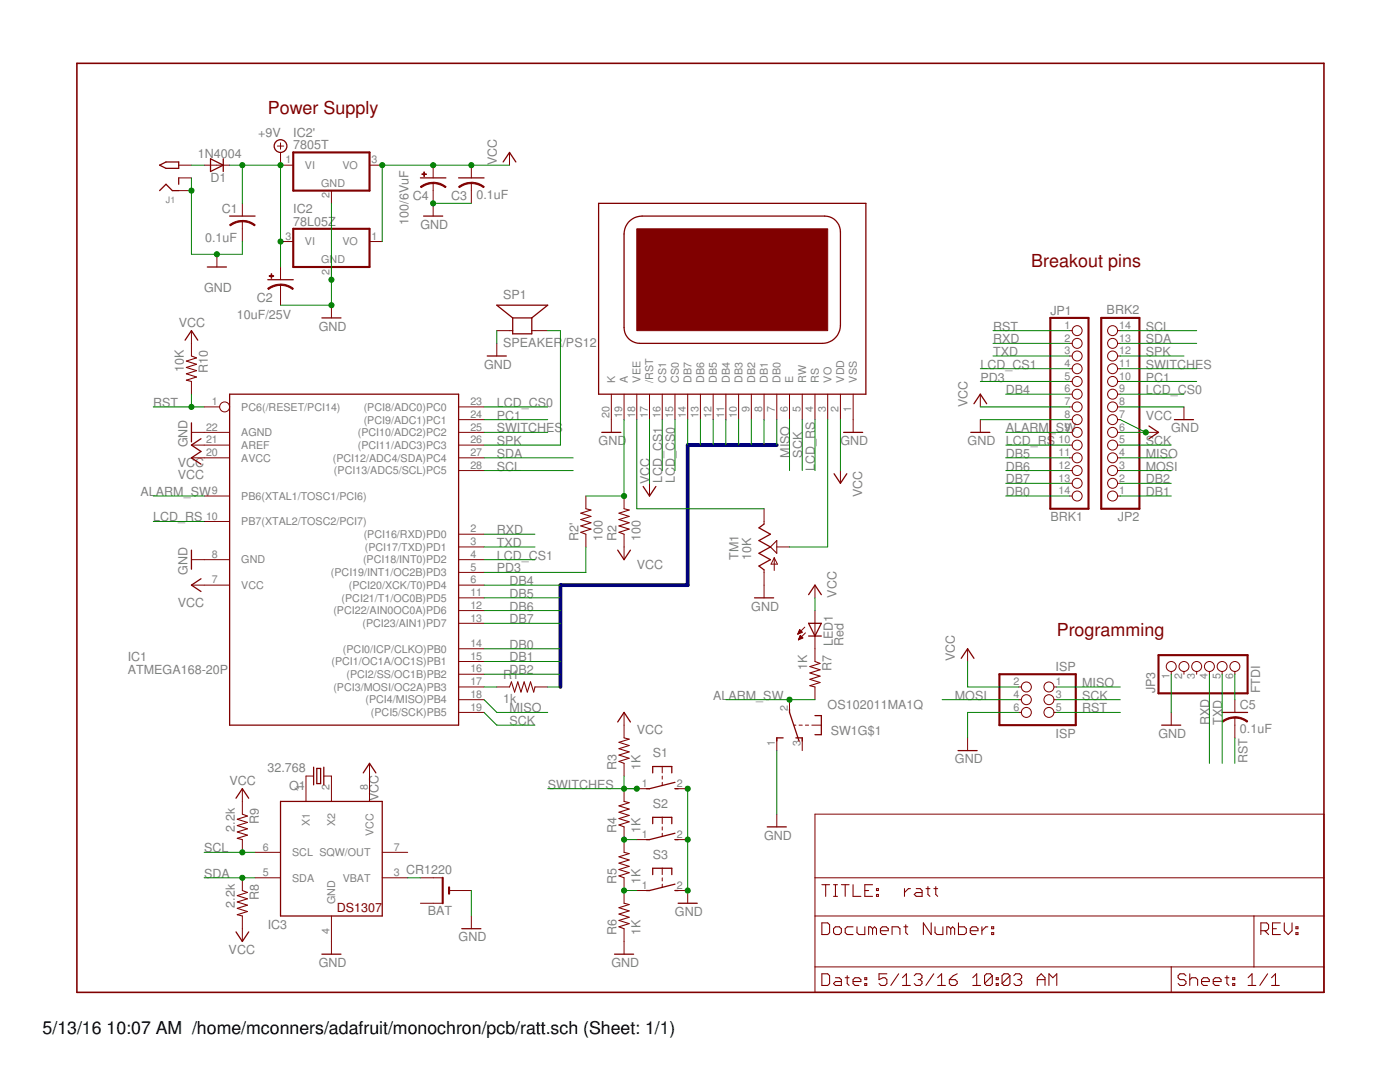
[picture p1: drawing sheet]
<svg xmlns="http://www.w3.org/2000/svg" width="279mm" height="216mm" viewBox="0 0 279 216" stroke-linecap="round" stroke-linejoin="round" font-family="sans-serif">
<g fill="none" stroke="#800000" stroke-width=".25">
<path d="M31.9 33l1.2-.7h2.6v1.3h-2.6zM31.9 38l1.2-1.2 1.3 1.2h1.3M35.7 35.5v1.3M42 31.7l2.6 1.3-2.6 1.2zM44.6 31.7v2.5M83.9 35.5h5.1M91.5 35.5h5.1M100.4 32.3l1.3-1.9 1.3 1.9M41.4 53.3h3.8M45.8 43.1h5.1M53.4 55.8h5.1M84.5 43.1h3.8"/>
<path d="M119.5 40.6h53.3v38.1h-53.3zM125.4 44.3l.4-.3a3.5 3.5 0 0 1 2.3-.9h36.5a3.1 3.1 0 0 1 3.1 3.1v18.7a3.6 3.6 0 0 1-3.6 3.6h-36.4a3.1 3.1 0 0 1-3.2-3.1v-18.7l.4-1.5zM36.9 67.9l1.3-1.9 1.3 1.9M45.8 78.7h45.7v66h-45.7zM64.2 63.4h3.9M97.2 71h3.8M102.3 63.4h3.8M102.3 63.4v3.2h3.8v-3.2M102.3 63.4l-3.2-2.5h10.2l-3.2 2.5M38.2 84.4v3.8M40.1 87.5l-1.9 1.3 1.9 1.3-1.9 1.3 1.9 1.2M120.1 86.3h3.8"/>
<path d="M128.4 97.1l1.2 1.9 1.3-1.9M166.5 94.5l1.2 1.9 1.3-1.9M168.4 86.3h3.8M193.7 86.3h3.8M194.4 80.6l1.2-1.9 1.3 1.9M229.3 85l1.9 1.3-1.9 1.2M234.4 83.7h3.8M38.2 109.8v3.8M40.1 115.5l-1.9 1.3 1.9 1.2M123.3 109.8l1.2 1.9 1.3-1.9M150.6 119.3h3.8M152.5 104.6l-1 .7 2.3 1.3-2.3 1.3 2.3 1.2-2.3 1.3 2.3 1.3-2.3 1.2 1 .8"/>
<path d="M161.4 118.7l1.2-1.9 1.3 1.9M161.4 124.4h2.5l-1.3 2.5zM161.4 126.9h2.5M191.8 131.4l1.3-1.9 1.3 1.9M47.1 159.3l1.3-1.9 1.2 1.9M56 159.9h20.3v22.9h-20.3zM62.6 153.1v3.5M63.2 153.3h.8v3.1h-.8zM64.6 153.1v3.5M72.5 154.2l1.2-1.9 1.3 1.9M123.3 144.1l1.2-1.9 1.3 1.9M130.3 154.2v-1.2h3.8v1.2"/>
<path d="M134.7 156.1l-5.1 1.3h-.6M134.7 157.4h.6M156.3 147.2h-1.3v.7M157.6 141.5v.7l1.9 5.7M158.8 147.2h1.3v.7M162.6 142.8h1.3v3.8h-1.3M191.2 149.8h3.8M231.8 144.7h3.8M243.9 142.2h5.1M130.3 164.4v-1.3h3.8v1.3M130.3 174.5v-1.3h3.8v1.3M134.7 166.3l-5.1 1.2h-.6"/>
<path d="M134.7 167.5h.6M134.7 176.4l-5.1 1.3h-.6M134.7 177.7h.6M153.1 165h3.8M47.1 185.9l1.3 2 1.2-2M64.2 190.4h3.9M92.2 185.3h3.8M122.6 190.4h3.8M135.3 180.2h3.8"/>
<circle cx="56" cy="29.1" r="1.27"/>
</g>
<g fill="none" stroke="#800000" stroke-width=".2">
<path d="M35.7 33h2.5M35.7 38h2.5M35.7 35.5h2.5M40.7 33h5.1M55.4 29.1h1.2M56 30.4v2.6h2.5M56 28.5v1.3M66.1 38v2.6M73.7 33h2.6M86.4 33v2.5M86.4 36.5v6.6M94.1 33v2.5"/>
<path d="M94.1 36.5v4.1M101.7 30.4v2.6M43.3 50.7v2.6M48.4 40.6v2.5M48.4 44.1v4.1M56 53.3v2.5M56 56.8v4.1M56 48.2h2.5M66.1 53.3v2.5M73.7 48.2h2.6M38.2 66v5M38.2 76.1v2.6"/>
<path d="M66.1 60.9v2.5M99.1 66h3.2M99.1 68.5v2.5M106.1 66h3.2M122 78.7v7.6M124.5 78.7v5M127.1 78.7v5M129.6 78.7v5M132.2 78.7v5M134.7 78.7v5M137.2 78.7v5M139.8 78.7v5"/>
<path d="M142.3 78.7v5M144.9 78.7v5M147.4 78.7v5M149.9 78.7v5M152.5 78.7v5M155 78.7v5M157.6 78.7v5M160.1 78.7v5M162.6 78.7v5M165.2 78.7v5M167.7 78.7v5M170.3 78.7v7.6"/>
<path d="M195.6 78.7v2.5M213.4 66h.6M213.4 68.5h.6M213.4 71h.6M213.4 73.6h.6M213.4 76.1h.6M213.4 78.7h.6M223 66h.6M223 68.5h.6M223 71h.6M223 73.6h.6M223 76.1h.6"/>
<path d="M223 78.7h.6M38.2 86.3h7.6M38.2 88.8h7.6M38.2 91.4h7.6M40.7 99h5.1M40.7 81.2h3.1M91.5 86.3h5.1M91.5 88.8h5.1M91.5 91.4h5.1M91.5 93.9h5.1M91.5 83.7h5.1M91.5 81.2h5.1"/>
<path d="M116.9 99v2.5M124.5 99v2.5M129.6 96.4v2.6M167.7 93.9v2.5M195.6 83.7v2.6M213.4 99h.6M213.4 86.3h.6M213.4 88.8h.6M213.4 91.4h.6M213.4 93.9h.6M213.4 83.7h.6M213.4 81.2h.6"/>
<path d="M213.4 96.4h.6M223 99h.6M223 86.3h.6M223 88.8h.6M223 91.4h.6M223 93.9h.6M223 83.7h.6M223 81.2h.6M223 96.4h.6M228.7 86.3h2.5M236.3 81.2v2.5M38.2 111.7h7.6"/>
<path d="M38.2 116.8h7.6M40.7 104.1h5.1M91.5 111.7h5.1M91.5 116.8h5.1M91.5 119.3h5.1M91.5 114.2h5.1M91.5 109.1h5.1M91.5 106.6h5.1M116.9 106.6v2.5M124.5 106.6v5.1M152.5 101.5v3.1M152.5 113.7v5.6"/>
<path d="M154.5 111.3v2.5M154.5 111.3l.7 1.3h-1.3zM155 109.1h2.6M162.6 116.8v2.5M91.5 137.1h5.1M91.5 139.6h5.1M91.5 134.5h5.1M91.5 132h5.1M91.5 129.5h5.1M91.5 124.4h5.1M91.5 121.8h5.1M99.1 137.1h2.6"/>
<path d="M106.8 137.1h2.5M157.6 139.6v2.6M159.2 126.5h.1M159.3 126.4h.3M159.3 126.3h.6M159.4 126.1h.7M159.4 127.6h.2M159.4 126h.6M159.4 127.4h.5M159.5 125.9h.3M159.5 127.3h.6M159.5 125.8h.2"/>
<path d="M159.5 127.2h.6M159.6 127.1h.4M159.6 125.6l-.4 .9M159.6 125.6l.5 .6M159.6 125.6h.1M159.6 127h.3M159.7 126.9h.1M159.7 126.8l.5 .5-.9 .4zM160.1 126.2l-.9 .3M160.6 125.1l-1.4 1.4M160.7 126.3l-1.4 1.4M162.6 121.8v10.2"/>
<path d="M162.6 137.1v2.5M193.1 129.5v2.5M203.3 137.1h.5M203.3 139.6h.5M210.3 137.1h.6M210.3 139.6h.6M233.7 134v.5M236.3 134v.5M238.8 134v.5M241.4 134v.5M243.9 134v.5M246.4 134v.5"/>
<path d="M246.4 139.6v2.6M48.4 157.4v5.1M62.6 154.9h-1.5v5M64.6 154.9h1.5v5M73.7 152.3v7.6M91.5 142.2h5.1M124.5 142.2v5M124.5 152.3v2.6M124.5 157.4v2.5M127.1 157.4h2.5M132.2 153v1.2M132.2 154.9v.6"/>
<path d="M132.2 156.1v.6M134.7 157.4h2.5M155 147.2v2.6M158.5 144.7h.3M159.5 144.7h.6M160.1 147.2v2.6M160.7 144.7h.7M162 144.7h1.9M193.1 147.2v2.6M203.3 142.2h.5M210.3 142.2h.6M233.7 142.2v2.5"/>
<path d="M246.4 143.2v4M48.4 167.5v2.6M48.4 175.2v2.5M50.9 170.1h5.1M50.9 175.2h5.1M76.3 170.1h5.1M76.3 175.2h5.1M83.9 175.2h4.4M89.6 177.7h4.5M124.5 165v5.1M124.5 175.2v5M127.1 167.5h2.5"/>
<path d="M127.1 177.7h2.5M132.2 163.1v1.3M132.2 165v.6M132.2 166.3v.6M132.2 173.2v1.3M132.2 175.2v.6M132.2 176.4v.7M134.7 167.5h2.5M134.7 177.7h2.5v2.5M155 162.5v2.5M162.6 162.5h101.6v35.5h-101.6zM162.6 175.2h101.6"/>
<path d="M48.4 182.8v5.1M66.1 182.8v7.6M83.9 180.2h4.4M94.1 182.8v2.5M124.5 185.3v5.1M162.6 182.8h101.6M162.6 192.9h101.6M233.7 192.9v5.1M250.3 182.8v10.1"/>
<circle cx="215" cy="71" r=".99"/>
<circle cx="215" cy="73.6" r=".99"/>
<circle cx="215" cy="76.1" r=".99"/>
<circle cx="215" cy="66" r=".99"/>
<circle cx="215" cy="68.5" r=".99"/>
<circle cx="215" cy="78.7" r=".99"/>
<circle cx="222" cy="76.1" r=".99"/>
<circle cx="222" cy="68.5" r=".99"/>
<circle cx="222" cy="66" r=".99"/>
<circle cx="222" cy="78.7" r=".99"/>
<circle cx="222" cy="73.6" r=".99"/>
<circle cx="222" cy="71" r=".99"/>
<circle cx="44.8" cy="81.2" r=".99"/>
<circle cx="215" cy="88.8" r=".99"/>
<circle cx="215" cy="91.4" r=".99"/>
<circle cx="215" cy="93.9" r=".99"/>
<circle cx="215" cy="96.4" r=".99"/>
<circle cx="215" cy="99" r=".99"/>
<circle cx="215" cy="86.3" r=".99"/>
<circle cx="215" cy="81.2" r=".99"/>
<circle cx="215" cy="83.7" r=".99"/>
<circle cx="222" cy="99" r=".99"/>
<circle cx="222" cy="96.4" r=".99"/>
<circle cx="222" cy="93.9" r=".99"/>
<circle cx="222" cy="91.4" r=".99"/>
<circle cx="222" cy="88.8" r=".99"/>
<circle cx="222" cy="86.3" r=".99"/>
<circle cx="222" cy="81.2" r=".99"/>
<circle cx="222" cy="83.7" r=".99"/>
<circle cx="204.8" cy="139.6" r=".99"/>
<circle cx="204.8" cy="137.1" r=".99"/>
<circle cx="209.3" cy="137.1" r=".99"/>
<circle cx="209.3" cy="139.6" r=".99"/>
<circle cx="233.7" cy="133" r=".99"/>
<circle cx="236.3" cy="133" r=".99"/>
<circle cx="238.8" cy="133" r=".99"/>
<circle cx="241.4" cy="133" r=".99"/>
<circle cx="243.9" cy="133" r=".99"/>
<circle cx="246.4" cy="133" r=".99"/>
<circle cx="204.8" cy="142.2" r=".99"/>
<circle cx="209.3" cy="142.2" r=".99"/>
</g>
<g fill="#800000" stroke="#800000" stroke-width=".2">
<path d="M56 56.7l1.3 .2 1.2 .7-.1 .2-1.4-.7-1-.2z" fill-rule="evenodd"/>
<path d="M53.4 57.6l1.2-.7 1.4-.2v.3l-1 .1-1.4 .7z" fill-rule="evenodd"/>
<path d="M86.4 36.4h.3a3.9 3.9 0 0 1 2.3 .9l-.1 .1-1.4-.6-1.1-.2z" fill-rule="evenodd"/>
<path d="M83.9 37.3l1.2-.7 1.3-.2v.2l-1 .2-1.3 .6z" fill-rule="evenodd"/>
<path d="M94.1 36.4h.2a3.9 3.9 0 0 1 2.3 .9l-.1 .1-1.4-.6-1-.2z" fill-rule="evenodd"/>
<path d="M91.5 37.3l1.2-.7 1.4-.2v.2l-1.1 .2-1.3 .6z" fill-rule="evenodd"/>
<path d="M48.4 44h.2a3.9 3.9 0 0 1 2.3 .9l-.1 .2-1.4-.7-1-.2z" fill-rule="evenodd"/>
<path d="M45.8 44.9l1.2-.7 1.4-.2v.3l-1.1 .1-1.3 .7z" fill-rule="evenodd"/>
<path d="M246.4 143l.9 .1 1 .3 .7 .5-.1 .2a3.8 3.8 0 0 0-2.5-.8z" fill-rule="evenodd"/>
<path d="M243.9 143.9l1.2-.6 1.3-.3v.3l-1 .1-1.3 .7z" fill-rule="evenodd"/>
</g>
<g fill="#800000" stroke="#800000" stroke-width=".2">
<path d="M53.7 55h.9v.1h-.9z"/>
<path d="M54.1 54.6h.1v.9h-.1z"/>
<path d="M84.2 34.7h.9v.1h-.9z"/>
<path d="M84.6 34.3h.1v.9h-.1z"/>
<path d="M127.1 45.7h38.1v20.3h-38.1z"/>
</g>
<path d="M58.5 30.4h15.2v7.6h-15.2zM58.5 45.7h15.2v7.6h-15.2zM209.6 63.4h7.6v38.1h-7.6zM219.8 63.4h7.6v38.1h-7.6zM199.5 134.5h15.2v10.2h-15.2zM231.2 130.7h17.8v7.6h-17.8zM88.3 175.2v5M89.6 177.1v1.2" fill="none" stroke="#800000" stroke-width=".42"/>
<g fill="none" stroke="#800000" stroke-width=".21">
<path d="M38.2 71l1 .4-2 .7 2 .6-2 .6 2 .7-2 .6 2 .6-2 .7 1 .2M116.9 101.5l1 .3-2 .6 2 .6-2 .7 2 .6-2 .6 2 .7-2 .6 1 .4M124.5 101.5l1.1 .3-2.1 .6 2.1 .6-2.1 .7 2.1 .6-2.1 .6 2.1 .7-2.1 .6 1 .4M153.8 109.1l1.2-1.2v2.5zM101.7 137.1l.4-1 .6 2 .6-2 .7 2 .6-2 .6 2 .7-2 .6 2 .3-1M162.6 132l1.1 .4-2.1 .6 2.1 .6-2.1 .7 2.1 .6-2.1 .7 2.1 .6-2.1 .6 1 .3M124.5 159.9l1.1 .3-2.1 .6 2.1 .6-2.1 .7 2.1 .6-2.1 .6 2.1 .7-2.1 .6 1 .4M124.5 147.2l1.1 .3-2.1 .6 2.1 .7-2.1 .6 2.1 .6-2.1 .7 2.1 .6-2.1 .6 1 .4M48.4 162.5l1 .3-2.1 .7 2.1 .6-2.1 .6 2.1 .7-2.1 .6 2.1 .6-2.1 .7 1.1 .2M48.4 177.7l1 .4-2.1 .6 2.1 .6-2.1 .7 2.1 .6-2.1 .7 2.1 .6-2.1 .6 1.1 .3M124.5 170.1l1.1 .2-2.1 .7 2.1 .6-2.1 .6 2.1 .7-2.1 .6 2.1 .6-2.1 .7 1 .4M164 176.5h1.6"/>
<path d="M164.8 176.5v2.4M166.3 176.5h.8M166.3 178.9h.8M166.7 176.5v2.4M167.9 176.5h1.6M168.7 176.5v2.4M170.2 176.5v2.4h1.6M172.6 177.7h.8M174.1 176.5h-1.5v2.4h1.5M174.9 178.5h.4v.4h-.4zM174.9 177.3h.4v.4h-.4zM180.5 177.3v1.6"/>
<path d="M181.7 177.3h-.4l-.8 .8M182.9 177.3h.7l.4 .4v1.2h-1.1l-.4-.4 .4-.4h1.1M184.8 177.3h.8M185.2 176.9v1.6l.4 .4M186.4 177.3h.7M186.8 176.9v1.6l.3 .4M124.5 180.2l1.1 .3-2.1 .6 2.1 .7-2.1 .6 2.1 .6-2.1 .7 2.1 .6-2.1 .6 1 .4M164 184.1h1.2l.4 .4v1.6l-.4 .4h-1.2zM164 194.3h1.2l.4 .4v1.6l-.4 .3h-1.2zM166.3 185.3l.4-.4h.8l.4 .4v.8l-.4 .4h-.8l-.4-.4zM166.7 195.1h.8l.4 .4v1.1h-1.2l-.4-.3 .4-.4h1.2M168.7 195.1h.8"/>
<path d="M169.1 194.7v1.6l.4 .3M170.2 195.9h1.6v-.4l-.4-.4h-.8l-.4 .4v.8l.4 .3h.8M170.2 184.9h-1.1l-.4 .4v.8l.4 .4h1.1M171 184.9v1.2l.4 .4h1.2v-1.6M172.6 196.3h.4v.3h-.4zM172.6 195.1h.4v.4h-.4zM174.1 185.3l-.3-.4h-.4v1.6M174.1 185.3l.4-.4 .4 .4v1.2M174.1 185.3v1.2M175.7 185.7h1.6v-.4l-.4-.4h-.8l-.4 .4v.8l.4 .4h.8M177 194.3h-1.6v1.2l.8-.4h.4l.4 .4v.8l-.4 .3h-.8l-.4-.3M178 186.5v-1.6h1.2l.4 .4v1.2"/>
<path d="M179.3 194.3l-1.5 2.3M180.1 196.6h1.6M180.1 195.1l.8-.8v2.3M180.4 184.9h.8M180.8 184.5v1.6l.4 .4M182.5 194.7l.3-.4h.8l.4 .4v.4l-.4 .4M183.2 195.5h.4M183.6 195.5l.4 .4v.4l-.4 .3h-.8l-.3-.3M185.8 184.1v2.4l-1.5-2.4v2.4M186.4 194.3l-1.6 2.3M186.6 184.9v1.2l.4 .4h1.2v-1.6M187.1 196.6h1.6"/>
<path d="M187.1 195.1l.8-.8v2.3M189.5 195.5h1.1l.4 .4v.4l-.4 .3h-.7l-.4-.3zM189.7 185.3l-.4-.4h-.3v1.6M189.7 185.3v1.2M189.7 185.3l.4-.4 .4 .4v1.2M191 194.3l-.8 .4-.7 .8M191.3 184.1v2.4h1.2l.3-.4v-.8l-.3-.4h-1.2M193.6 185.7h1.6v-.4l-.4-.4h-.8l-.4 .4v.8l.4 .4h.8M194.1 196.6h1.6M194.1 195.1l.8-.8v2.3M196 184.9v1.6M197.1 184.9h-.4l-.7 .8"/>
<path d="M197.9 186.1h.4v.4h-.4zM197.9 184.9h.4v.4h-.4zM198 194.7v1.6l-.3 .3h-.8l-.4-.3M198 194.7l-.3-.4h-.8l-.4 .4v1.6M198 194.7l-1.5 1.6M198.8 196.3h.4v.3h-.4zM198.8 195.1h.4v.4h-.4zM201.5 194.7v1.6l-.3 .3h-.8l-.4-.3M201.5 194.7l-.3-.4h-.8l-.4 .4v1.6M201.5 194.7l-1.5 1.6M202.3 194.7l.4-.4h.8l.4 .4v.4l-.4 .4M203.1 195.5h.4"/>
<path d="M203.5 195.5l.4 .4v.4l-.4 .3h-.8l-.4-.3M207 195.5h1.6M207 196.6v-1.5l.8-.8 .8 .8v1.5M209.3 196.6v-2.3l.8 .8 .8-.8v2.3M236.7 194.7l-.4-.4h-.8l-.4 .4v.4l.4 .4h.8l.4 .4v.4l-.4 .3h-.8l-.4-.3M237.4 195.5l.4-.4h.8l.4 .4v1.1M237.4 194.3v2.3M239.8 195.9h1.5v-.4l-.3-.4h-.8l-.4 .4v.8l.4 .3h.8M242.1 195.9h1.6v-.4l-.4-.4h-.8l-.4 .4v.8l.4 .3h.8M244.5 195.1h.8M244.9 194.7v1.6l.4 .3M246 196.3h.4v.3h-.4z"/>
<path d="M246 195.1h.4v.4h-.4zM249.1 196.6h1.5M249.1 195.1l.8-.8v2.3M251.6 185.7h1.2l.4-.4v-.8l-.4-.4h-1.2v2.4M252.4 185.7l.8 .8M253 194.3l-1.6 2.3M253.8 196.6h1.5M253.8 195.1l.8-.8v2.3M254 185.3h.7M255.5 184.1h-1.5v2.4h1.5M256.3 184.1v1.6l.8 .8 .8-.8v-1.6M258.6 186.1h.4v.4h-.4z"/>
<path d="M258.6 184.9h.4v.4h-.4z"/>
</g>
<path d="M15.3 12.6h248.9v185.4h-248.9z" fill="none" stroke="#800000" stroke-width=".32"/>
<path d="M155 88.8h-17.8v28h-25.4v20.3" fill="none" stroke="#000080" stroke-width=".76"/>
<g fill="none" stroke="#008000" stroke-width=".2">
<path d="M38.2 35.5v15.2h10.2v-2.5M38.2 33h2.5M45.8 33h10.2v20.3M48.4 33v7.6M101.7 33h-25.4v15.2M66.1 40.6v20.3h-10.1M86.4 40.6h7.7M38.2 78.7v2.5M99.1 66v2.5M109.3 66h2.5v22.8h-15.2M195.6 73.6h17.8M195.6 76.1h17.8"/>
<path d="M198.2 66h15.2M198.2 68.5h15.2M198.2 71h15.2M200.7 78.7h12.7M223.6 66h15.2M223.6 78.7h12.7M223.6 73.6h15.2M223.6 68.5h15.2M223.6 71h12.7M223.6 76.1h15.2M30.6 81.2h10.1M30.6 99h10.1"/>
<path d="M96.6 83.7h12.7M96.6 81.2h12.7M96.6 93.9h17.8M96.6 91.4h17.8M96.6 86.3h12.7M124.5 83.7v15.3h-7.6M127.1 83.7v17.8h25.4M129.6 83.7v12.7M132.2 83.7v10.2M134.7 83.7v10.2M137.2 83.7v5.1M139.8 83.7v5.1"/>
<path d="M142.3 83.7v5.1M144.9 83.7v5.1M147.4 83.7v5.1M149.9 83.7v5.1M152.5 83.7v5.1M155 83.7v5.1M157.6 83.7v10.2M160.1 83.7v10.2M162.6 83.7v10.2M165.2 83.7v25.4h-7.6M167.7 83.7v10.2M195.6 83.7h17.8"/>
<path d="M195.6 81.2h17.8M200.7 93.9h12.7M200.7 91.4h12.7M200.7 88.8h12.7M200.7 86.3h12.7M200.7 99h12.7M200.7 96.4h12.7M223.6 81.2h12.7M223.6 93.9h10.1M223.6 91.4h10.1M223.6 88.8h10.1M223.6 83.7l5.1 2.6h-5.1"/>
<path d="M223.6 99h10.1M223.6 96.4h10.1M30.6 104.1h10.1M96.6 116.8h15.2M96.6 119.3h15.2M96.6 111.7h10.2M96.6 109.1h10.2M96.6 106.6h10.2M116.9 109.1v5.1h-20.3M162.6 119.3v2.5M96.6 139.6l2.5 2.6h10.2M96.6 137.1h2.5"/>
<path d="M96.6 129.5h15.2M96.6 132h15.2M96.6 134.5h15.2M96.6 121.8h15.2M96.6 124.4h15.2M109.3 137.1h2.5M144.9 139.6h17.7M188 139.6h15.3M193.1 132v5.1h10.2M210.9 139.6h12.7M210.9 137.1h12.7M233.7 134.5v7.7"/>
<path d="M241.4 134.5v17.8M243.9 134.5v17.8M246.4 134.5v5.1M96.6 142.2l2.5 2.5h7.7M109.3 157.4h17.8M124.5 154.9v2.5M137.2 157.4v20.3M155 149.8v12.7M203.3 142.2h-10.2v5M210.9 142.2h12.7M246.4 147.2v5.1M40.7 175.2h10.2"/>
<path d="M40.7 170.1h10.2M81.4 175.2h2.5M94.1 177.7v5.1M124.5 167.5h2.6M124.5 177.7h2.6"/>
</g>
<g fill="#008000" stroke="#008000" stroke-width=".2">
<circle cx="86.4" cy="40.6" r=".51"/>
<circle cx="66.1" cy="60.9" r=".51"/>
<circle cx="66.1" cy="55.8" r=".51"/>
<circle cx="43.3" cy="50.7" r=".51"/>
<circle cx="38.2" cy="38" r=".51"/>
<circle cx="137.2" cy="167.5" r=".51"/>
<circle cx="137.2" cy="177.7" r=".51"/>
<circle cx="137.2" cy="157.4" r=".51"/>
<circle cx="48.4" cy="33" r=".51"/>
<circle cx="56" cy="33" r=".51"/>
<circle cx="56" cy="48.2" r=".51"/>
<circle cx="38.2" cy="81.2" r=".51"/>
<circle cx="94.1" cy="33" r=".51"/>
<circle cx="86.4" cy="33" r=".51"/>
<circle cx="76.3" cy="33" r=".51"/>
<circle cx="228.7" cy="86.3" r=".51"/>
<circle cx="124.5" cy="99" r=".51"/>
<circle cx="157.6" cy="139.6" r=".51"/>
<circle cx="124.5" cy="167.5" r=".51"/>
<circle cx="124.5" cy="177.7" r=".51"/>
<circle cx="124.5" cy="157.4" r=".51"/>
<circle cx="127.1" cy="157.4" r=".51"/>
<circle cx="48.4" cy="175.2" r=".51"/>
<circle cx="48.4" cy="170.1" r=".51"/>
</g>
<g font-size="3.6" fill="#800000">
<text x="53.4" y="22.8">Power Supply</text>
<text x="205.8" y="53.3">Breakout pins</text>
<text x="210.9" y="126.9">Programming</text>
</g>
<g font-size="3.5">
<text x="8.5" y="206.4">5/13/16</text>
<text x="21.3" y="206.4">10:07 AM /home/mconners/adafruit/monochron/pcb/ratt.sch (Sheet: 1/1)</text>
</g>
<g font-size="2.5" fill="#808080">
<text x="51.5" y="27.2">+9V</text>
<text x="58.5" y="29.8">7805T</text>
<text x="58.5" y="27.2">IC2'</text>
<text x="39.5" y="31.5">1N4004</text>
<text x="99.2" y="33" transform="rotate(-90 99.2 33)">VCC</text>
<text x="42" y="36.3">D1</text>
<text x="82.4" y="39.9">C4</text>
<text x="90" y="39.9">C3</text>
<text x="95.1" y="39.7">0.1uF</text>
<text x="44.3" y="42.5">C1</text>
<text x="58.5" y="45">78L05Z</text>
<text x="58.5" y="42.5">IC2</text>
<text x="81.5" y="44.9" transform="rotate(-90 81.5 44.9)">100/6VuF</text>
<text x="83.9" y="45.7">GND</text>
<text x="40.9" y="48.3">0.1uF</text>
<text x="40.7" y="58.3">GND</text>
<text x="100.4" y="59.6">SP1</text>
<text x="35.7" y="65.2">VCC</text>
<text x="47.3" y="63.6">10uF/25V</text>
<text x="51.3" y="60.3">C2</text>
<text x="63.6" y="66">GND</text>
<text x="198.2" y="66">RST</text>
<text x="209.6" y="62.8">JP1</text>
<text x="220.9" y="62.7">BRK2</text>
<text x="228.7" y="66">SCL</text>
<text x="100.4" y="69.1">SPEAKER</text>
<text x="112.3" y="69.1">/PS12</text>
<text x="198.2" y="68.5">RXD</text>
<text x="198.2" y="71">TXD</text>
<text x="228.7" y="71">SPK</text>
<text x="228.7" y="68.5">SDA</text>
<text x="36.7" y="74.2" transform="rotate(-90 36.7 74.2)">10K</text>
<text x="41.5" y="74.4" transform="rotate(-90 41.5 74.4)">R10</text>
<text x="96.6" y="73.6">GND</text>
<text x="195.7" y="73.6">LCD_CS1</text>
<text x="195.7" y="76.1">PD3</text>
<text x="228.7" y="73.6">SWITCHES</text>
<text x="228.7" y="76.1">PC1</text>
<text x="30.6" y="81.2">RST</text>
<text x="99.2" y="81.2">LCD_CS0</text>
<text x="99.2" y="83.7">PC1</text>
<text x="193.1" y="81.2" transform="rotate(-90 193.1 81.2)">VCC</text>
<text x="200.7" y="78.7">DB4</text>
<text x="228.7" y="83.7">VCC</text>
<text x="228.7" y="78.7">LCD_CS0</text>
<text x="37.4" y="89.3" transform="rotate(-90 37.4 89.3)">GND</text>
<text x="99.2" y="88.8">SPK</text>
<text x="99.2" y="86.3">SWITCHES</text>
<text x="119.5" y="88.8">GND</text>
<text x="167.7" y="88.8">GND</text>
<text x="193.1" y="88.8">GND</text>
<text x="200.7" y="88.8">LCD_RS</text>
<text x="200.7" y="86.3">ALARM_SW</text>
<text x="228.7" y="88.8">SCK</text>
<text x="233.7" y="86.3">GND</text>
<text x="35.5" y="93.1">VCC</text>
<text x="35.5" y="95.7">VCC</text>
<text x="99.2" y="91.4">SDA</text>
<text x="99.2" y="93.9">SCL</text>
<text x="157.6" y="91.4" transform="rotate(-90 157.6 91.4)">MISO</text>
<text x="160.1" y="91.4" transform="rotate(-90 160.1 91.4)">SCK</text>
<text x="162.6" y="93.9" transform="rotate(-90 162.6 93.9)">LCD_RS</text>
<text x="200.7" y="91.4">DB5</text>
<text x="200.7" y="93.9">DB6</text>
<text x="228.7" y="93.9">MOSI</text>
<text x="228.7" y="91.4">MISO</text>
<text x="28" y="99">ALARM_SW</text>
<text x="129.6" y="96.6" transform="rotate(-90 129.6 96.6)">VCC</text>
<text x="132.2" y="96.4" transform="rotate(-90 132.2 96.4)">LCD_CS1</text>
<text x="134.7" y="96.4" transform="rotate(-90 134.7 96.4)">LCD_CS0</text>
<text x="172" y="99.2" transform="rotate(-90 172 99.2)">VCC</text>
<text x="200.7" y="99">DB0</text>
<text x="200.7" y="96.4">DB7</text>
<text x="228.7" y="99">DB1</text>
<text x="228.7" y="96.4">DB2</text>
<text x="30.6" y="104.1">LCD_RS</text>
<text x="99.2" y="106.6">RXD</text>
<text x="115.4" y="107.9" transform="rotate(-90 115.4 107.9)">R2'</text>
<text x="120.2" y="107.9" transform="rotate(-90 120.2 107.9)">100</text>
<text x="123" y="107.9" transform="rotate(-90 123 107.9)">R2</text>
<text x="127.8" y="107.9" transform="rotate(-90 127.8 107.9)">100</text>
<text x="209.6" y="104.1">BRK1</text>
<text x="223.1" y="103.9">JP2</text>
<text x="99.2" y="111.7">LCD_CS1</text>
<text x="99.2" y="109.1">TXD</text>
<text x="127.1" y="113.5">VCC</text>
<text x="147.4" y="111.7" transform="rotate(-90 147.4 111.7)">TM1</text>
<text x="149.9" y="111.7" transform="rotate(-90 149.9 111.7)">10K</text>
<text x="37.4" y="114.7" transform="rotate(-90 37.4 114.7)">GND</text>
<text x="99.2" y="114.2">PD3</text>
<text x="101.7" y="116.8">DB4</text>
<text x="101.7" y="119.3">DB5</text>
<text x="167" y="119.3" transform="rotate(-90 167 119.3)">VCC</text>
<text x="35.5" y="121.1">VCC</text>
<text x="101.7" y="121.8">DB6</text>
<text x="101.7" y="124.4">DB7</text>
<text x="149.9" y="121.8">GND</text>
<text x="25.5" y="132">IC1</text>
<text x="101.7" y="129.5">DB0</text>
<text x="101.7" y="132">DB1</text>
<text x="166.2" y="128.9" transform="rotate(-90 166.2 128.9)">LED1</text>
<text x="168.4" y="128.9" transform="rotate(-90 168.4 128.9)">Red</text>
<text x="190.6" y="132" transform="rotate(-90 190.6 132)">VCC</text>
<text x="25.5" y="134.5">ATMEGA168-20P</text>
<text x="100.4" y="135.6">R1</text>
<text x="101.7" y="134.5">DB2</text>
<text x="161.1" y="133.8" transform="rotate(-90 161.1 133.8)">1K</text>
<text x="165.9" y="133.9" transform="rotate(-90 165.9 133.9)">R7</text>
<text x="210.7" y="133.9">ISP</text>
<text x="216" y="137.1">MISO</text>
<text x="100.4" y="140.4">1k</text>
<text x="101.7" y="142.1">MISO</text>
<text x="142.3" y="139.6">ALARM_SW</text>
<text x="165.2" y="141.5">OS102011MA1Q</text>
<text x="190.6" y="139.6">MOSI</text>
<text x="216" y="139.6">SCK</text>
<text x="216" y="142.1">RST</text>
<text x="230.6" y="138.3" transform="rotate(-90 230.6 138.3)">JP3</text>
<text x="243.9" y="141.5" transform="rotate(-90 243.9 141.5)">D</text>
<text x="247.5" y="141.5">C5</text>
<text x="251.5" y="138.3" transform="rotate(-90 251.5 138.3)">FTDI</text>
<text x="101.7" y="144.7">SCK</text>
<text x="127.1" y="146.5">VCC</text>
<text x="165.8" y="146.6">SW1G$1</text>
<text x="210.7" y="147.2">ISP</text>
<text x="231.2" y="147.2">GND</text>
<text x="241.4" y="144.7" transform="rotate(-90 241.4 144.7)">RXD</text>
<text x="243.9" y="144.7" transform="rotate(-90 243.9 144.7)">TX</text>
<text x="247.5" y="146.3">0.1uF</text>
<text x="53.4" y="154.1">32.768</text>
<text x="123" y="153.6" transform="rotate(-90 123 153.6)">R3</text>
<text x="127.8" y="153.6" transform="rotate(-90 127.8 153.6)">1K</text>
<text x="130.3" y="151">S1</text>
<text x="190.6" y="152.3">GND</text>
<text x="249" y="152.3" transform="rotate(-90 249 152.3)">RST</text>
<text x="45.8" y="156.6">VCC</text>
<text x="57.7" y="157.6">Q1</text>
<text x="75.5" y="159.9" transform="rotate(-90 75.5 159.9)">VCC</text>
<text x="109.3" y="157.4">SWITCHES</text>
<text x="130.3" y="161.2">S2</text>
<text x="46.8" y="165.9" transform="rotate(-90 46.8 165.9)">2.2k</text>
<text x="51.6" y="164.4" transform="rotate(-90 51.6 164.4)">R9</text>
<text x="123" y="166.3" transform="rotate(-90 123 166.3)">R4</text>
<text x="127.8" y="166.3" transform="rotate(-90 127.8 166.3)">1K</text>
<text x="152.5" y="167.5">GND</text>
<text x="40.7" y="170.1">SCL</text>
<text x="130.3" y="171.4">S3</text>
<text x="40.7" y="175.2">SDA</text>
<text x="51.6" y="179.6" transform="rotate(-90 51.6 179.6)">R8</text>
<text x="81.1" y="174.4">CR1220</text>
<text x="123" y="176.4" transform="rotate(-90 123 176.4)">R5</text>
<text x="127.8" y="176.4" transform="rotate(-90 127.8 176.4)">1K</text>
<text x="46.8" y="181.2" transform="rotate(-90 46.8 181.2)">2.2k</text>
<text x="53.4" y="185.3">IC3</text>
<text x="85.4" y="182.7">BAT</text>
<text x="134.7" y="182.8">GND</text>
<text x="45.6" y="190.4">VCC</text>
<text x="91.5" y="187.9">GND</text>
<text x="123" y="186.6" transform="rotate(-90 123 186.6)">R6</text>
<text x="127.8" y="186.6" transform="rotate(-90 127.8 186.6)">1K</text>
<text x="63.6" y="192.9">GND</text>
<text x="122" y="192.9">GND</text>
</g>
<text font-size="2.5" fill="#800000" x="67.2" y="182">DS1307</text>
<g font-size="2.1" fill="#808080">
<text x="57" y="32.6">1</text>
<text x="60.9" y="33.7">VI</text>
<text x="68.3" y="33.7">VO</text>
<text x="74.1" y="32.6">3</text>
<text x="64.1" y="37.3">GND</text>
<text x="65.8" y="39.6" transform="rotate(-90 65.8 39.6)">2</text>
<text x="57" y="47.8">3</text>
<text x="74.1" y="47.8">1</text>
<text x="60.9" y="49">VI</text>
<text x="64.1" y="52.5">GND</text>
<text x="68.3" y="49">VO</text>
<text x="65.8" y="54.8" transform="rotate(-90 65.8 54.8)">2</text>
<text x="212.4" y="65.6">1</text>
<text x="223.4" y="65.6">14</text>
<text x="212.4" y="68.2">2</text>
<text x="212.4" y="70.7">3</text>
<text x="223.4" y="70.7">12</text>
<text x="223.4" y="68.2">13</text>
<text x="122.8" y="76.3" transform="rotate(-90 122.8 76.3)">K</text>
<text x="125.3" y="76.3" transform="rotate(-90 125.3 76.3)">A</text>
<text x="127.8" y="76.3" transform="rotate(-90 127.8 76.3)">VEE</text>
<text x="130.4" y="76.3" transform="rotate(-90 130.4 76.3)">/RST</text>
<text x="132.9" y="76.3" transform="rotate(-90 132.9 76.3)">CS1</text>
<text x="135.5" y="76.3" transform="rotate(-90 135.5 76.3)">CS0</text>
<text x="138" y="76.3" transform="rotate(-90 138 76.3)">DB7</text>
<text x="140.5" y="76.3" transform="rotate(-90 140.5 76.3)">DB6</text>
<text x="143.1" y="76.3" transform="rotate(-90 143.1 76.3)">DB5</text>
<text x="145.6" y="76.3" transform="rotate(-90 145.6 76.3)">DB4</text>
<text x="148.2" y="76.3" transform="rotate(-90 148.2 76.3)">DB3</text>
<text x="150.7" y="76.3" transform="rotate(-90 150.7 76.3)">DB2</text>
<text x="153.2" y="76.3" transform="rotate(-90 153.2 76.3)">DB1</text>
<text x="155.8" y="76.3" transform="rotate(-90 155.8 76.3)">DB0</text>
<text x="158.3" y="76.3" transform="rotate(-90 158.3 76.3)">E</text>
<text x="160.9" y="76.3" transform="rotate(-90 160.9 76.3)">RW</text>
<text x="163.4" y="76.3" transform="rotate(-90 163.4 76.3)">RS</text>
<text x="165.9" y="76.3" transform="rotate(-90 165.9 76.3)">VO</text>
<text x="168.5" y="76.3" transform="rotate(-90 168.5 76.3)">VDD</text>
<text x="171" y="76.3" transform="rotate(-90 171 76.3)">VSS</text>
<text x="212.4" y="73.2">4</text>
<text x="212.4" y="75.8">5</text>
<text x="223.4" y="75.8">10</text>
<text x="223.4" y="73.2">11</text>
<text x="42.3" y="80.8">1</text>
<text x="48.2" y="82">PC6(/RESET/PCI14)</text>
<text x="72.6" y="82">(PCI8/ADC0)PC0</text>
<text x="93.9" y="83.4">24</text>
<text x="93.9" y="80.8">23</text>
<text x="121.7" y="83.4" transform="rotate(-90 121.7 83.4)">20</text>
<text x="124.2" y="83.4" transform="rotate(-90 124.2 83.4)">19</text>
<text x="126.7" y="83.4" transform="rotate(-90 126.7 83.4)">18</text>
<text x="129.3" y="83.4" transform="rotate(-90 129.3 83.4)">17</text>
<text x="131.8" y="83.4" transform="rotate(-90 131.8 83.4)">16</text>
<text x="134.3" y="83.4" transform="rotate(-90 134.3 83.4)">15</text>
<text x="136.9" y="83.4" transform="rotate(-90 136.9 83.4)">14</text>
<text x="139.4" y="83.4" transform="rotate(-90 139.4 83.4)">13</text>
<text x="142" y="83.4" transform="rotate(-90 142 83.4)">12</text>
<text x="144.5" y="83.4" transform="rotate(-90 144.5 83.4)">11</text>
<text x="147" y="83.4" transform="rotate(-90 147 83.4)">10</text>
<text x="149.6" y="82.2" transform="rotate(-90 149.6 82.2)">9</text>
<text x="152.1" y="82.2" transform="rotate(-90 152.1 82.2)">8</text>
<text x="154.7" y="82.2" transform="rotate(-90 154.7 82.2)">7</text>
<text x="157.2" y="82.2" transform="rotate(-90 157.2 82.2)">6</text>
<text x="159.7" y="82.2" transform="rotate(-90 159.7 82.2)">5</text>
<text x="162.3" y="82.2" transform="rotate(-90 162.3 82.2)">4</text>
<text x="164.8" y="82.2" transform="rotate(-90 164.8 82.2)">3</text>
<text x="167.4" y="82.2" transform="rotate(-90 167.4 82.2)">2</text>
<text x="169.9" y="82.2" transform="rotate(-90 169.9 82.2)">1</text>
<text x="212.4" y="78.3">6</text>
<text x="212.4" y="80.8">7</text>
<text x="212.4" y="83.4">8</text>
<text x="223.4" y="83.4">7</text>
<text x="223.4" y="80.8">8</text>
<text x="223.4" y="78.3">9</text>
<text x="41.1" y="85.9">22</text>
<text x="41.1" y="88.5">21</text>
<text x="48.2" y="87">AGND</text>
<text x="48.2" y="89.6">AREF</text>
<text x="71.4" y="89.6">(PCI11/ADC3)PC3</text>
<text x="71.4" y="87">(PCI10/ADC2)PC2</text>
<text x="72.6" y="84.5">(PCI9/ADC1)PC1</text>
<text x="93.9" y="88.5">26</text>
<text x="93.9" y="85.9">25</text>
<text x="211.3" y="88.5">10</text>
<text x="212.4" y="85.9">9</text>
<text x="223.4" y="88.5">5</text>
<text x="223.4" y="85.9">6</text>
<text x="41.1" y="91">20</text>
<text x="48.2" y="92.1">AVCC</text>
<text x="66.4" y="92.1">(PCI12/ADC4/SDA)PC4</text>
<text x="66.7" y="94.7">(PCI13/ADC5/SCL)PC5</text>
<text x="93.9" y="93.5">28</text>
<text x="93.9" y="91">27</text>
<text x="211.3" y="91">11</text>
<text x="211.3" y="93.5">12</text>
<text x="223.4" y="93.5">3</text>
<text x="223.4" y="91">4</text>
<text x="42.3" y="98.6">9</text>
<text x="48.2" y="99.7">PB6(XTAL1/TOSC1/PCI6)</text>
<text x="211.3" y="96.1">13</text>
<text x="211.3" y="98.6">14</text>
<text x="223.4" y="98.6">1</text>
<text x="223.4" y="96.1">2</text>
<text x="41.1" y="103.7">10</text>
<text x="48.2" y="104.8">PB7(XTAL2/TOSC2/PCI7)</text>
<text x="72.6" y="107.4">(PCI16/RXD)PD0</text>
<text x="93.9" y="106.2">2</text>
<text x="42.3" y="111.3">8</text>
<text x="48.2" y="112.4">GND</text>
<text x="72.5" y="112.4">(PCI18/INT0)PD2</text>
<text x="72.8" y="109.9">(PCI17/TXD)PD1</text>
<text x="93.9" y="113.9">5</text>
<text x="93.9" y="111.3">4</text>
<text x="93.9" y="108.8">3</text>
<text x="42.3" y="116.4">7</text>
<text x="48.2" y="117.5">VCC</text>
<text x="66" y="115">(PCI19/INT1/OC2B)PD3</text>
<text x="69.6" y="117.5">(PCI20/XCK/T0)PD4</text>
<text x="93.9" y="118.9">11</text>
<text x="93.9" y="116.4">6</text>
<text x="66.5" y="122.6">(PCI22/AIN0OC0A)PD6</text>
<text x="68.2" y="120.1">(PCI21/T1/OC0B)PD5</text>
<text x="72.3" y="125.1">(PCI23/AIN1)PD7</text>
<text x="93.9" y="124">13</text>
<text x="93.9" y="121.5">12</text>
<text x="68.4" y="130.2">(PCI0/ICP/CLKO)PB0</text>
<text x="93.9" y="131.6">15</text>
<text x="93.9" y="129.1">14</text>
<text x="66.2" y="132.8">(PCI1/OC1A/OC1S)PB1</text>
<text x="66.5" y="137.8">(PCI3/MOSI/OC2A)PB3</text>
<text x="69.2" y="135.3">(PCI2/SS/OC1B)PB2</text>
<text x="93.9" y="136.7">17</text>
<text x="93.9" y="134.2">16</text>
<text x="202.3" y="136.7">2</text>
<text x="210.7" y="136.7">1</text>
<text x="233.4" y="135.5" transform="rotate(-90 233.4 135.5)">1</text>
<text x="235.9" y="135.5" transform="rotate(-90 235.9 135.5)">2</text>
<text x="238.5" y="135.5" transform="rotate(-90 238.5 135.5)">3</text>
<text x="241" y="135.5" transform="rotate(-90 241 135.5)">4</text>
<text x="243.5" y="135.5" transform="rotate(-90 243.5 135.5)">5</text>
<text x="246.1" y="135.5" transform="rotate(-90 246.1 135.5)">6</text>
<text x="72.9" y="140.4">(PCI4/MISO)PB4</text>
<text x="74" y="142.9">(PCI5/SCK)PB5</text>
<text x="93.9" y="141.8">19</text>
<text x="93.9" y="139.3">18</text>
<text x="157.2" y="141.8" transform="rotate(-90 157.2 141.8)">2</text>
<text x="202.3" y="139.3">4</text>
<text x="202.3" y="141.8">6</text>
<text x="210.7" y="139.3">3</text>
<text x="210.7" y="141.8">5</text>
<text x="154.7" y="148.8" transform="rotate(-90 154.7 148.8)">1</text>
<text x="159.7" y="148.8" transform="rotate(-90 159.7 148.8)">3</text>
<text x="60.7" y="157.6" transform="rotate(-90 60.7 157.6)">1</text>
<text x="65.8" y="157.6" transform="rotate(-90 65.8 157.6)">2</text>
<text x="73.4" y="157.6" transform="rotate(-90 73.4 157.6)">8</text>
<text x="128.1" y="157">1</text>
<text x="135.1" y="157">2</text>
<text x="61.8" y="164.9" transform="rotate(-90 61.8 164.9)">X1</text>
<text x="66.9" y="164.9" transform="rotate(-90 66.9 164.9)">X2</text>
<text x="74.5" y="166.8" transform="rotate(-90 74.5 166.8)">VCC</text>
<text x="128.1" y="167.2">1</text>
<text x="135.1" y="167.2">2</text>
<text x="52.5" y="169.7">6</text>
<text x="58.3" y="170.8">SCL SQW/OUT</text>
<text x="78.6" y="169.7">7</text>
<text x="52.5" y="174.8">5</text>
<text x="58.3" y="175.9">SDA</text>
<text x="68.4" y="175.9">VBAT</text>
<text x="78.6" y="174.8">3</text>
<text x="128.1" y="177.3">1</text>
<text x="135.1" y="177.3">2</text>
<text x="66.9" y="180.4" transform="rotate(-90 66.9 180.4)">GND</text>
<text x="65.8" y="186.3" transform="rotate(-90 65.8 186.3)">4</text>
</g>
<text font-size="1.8" fill="#808080" x="33.1" y="40.6">J1</text>
</svg>
